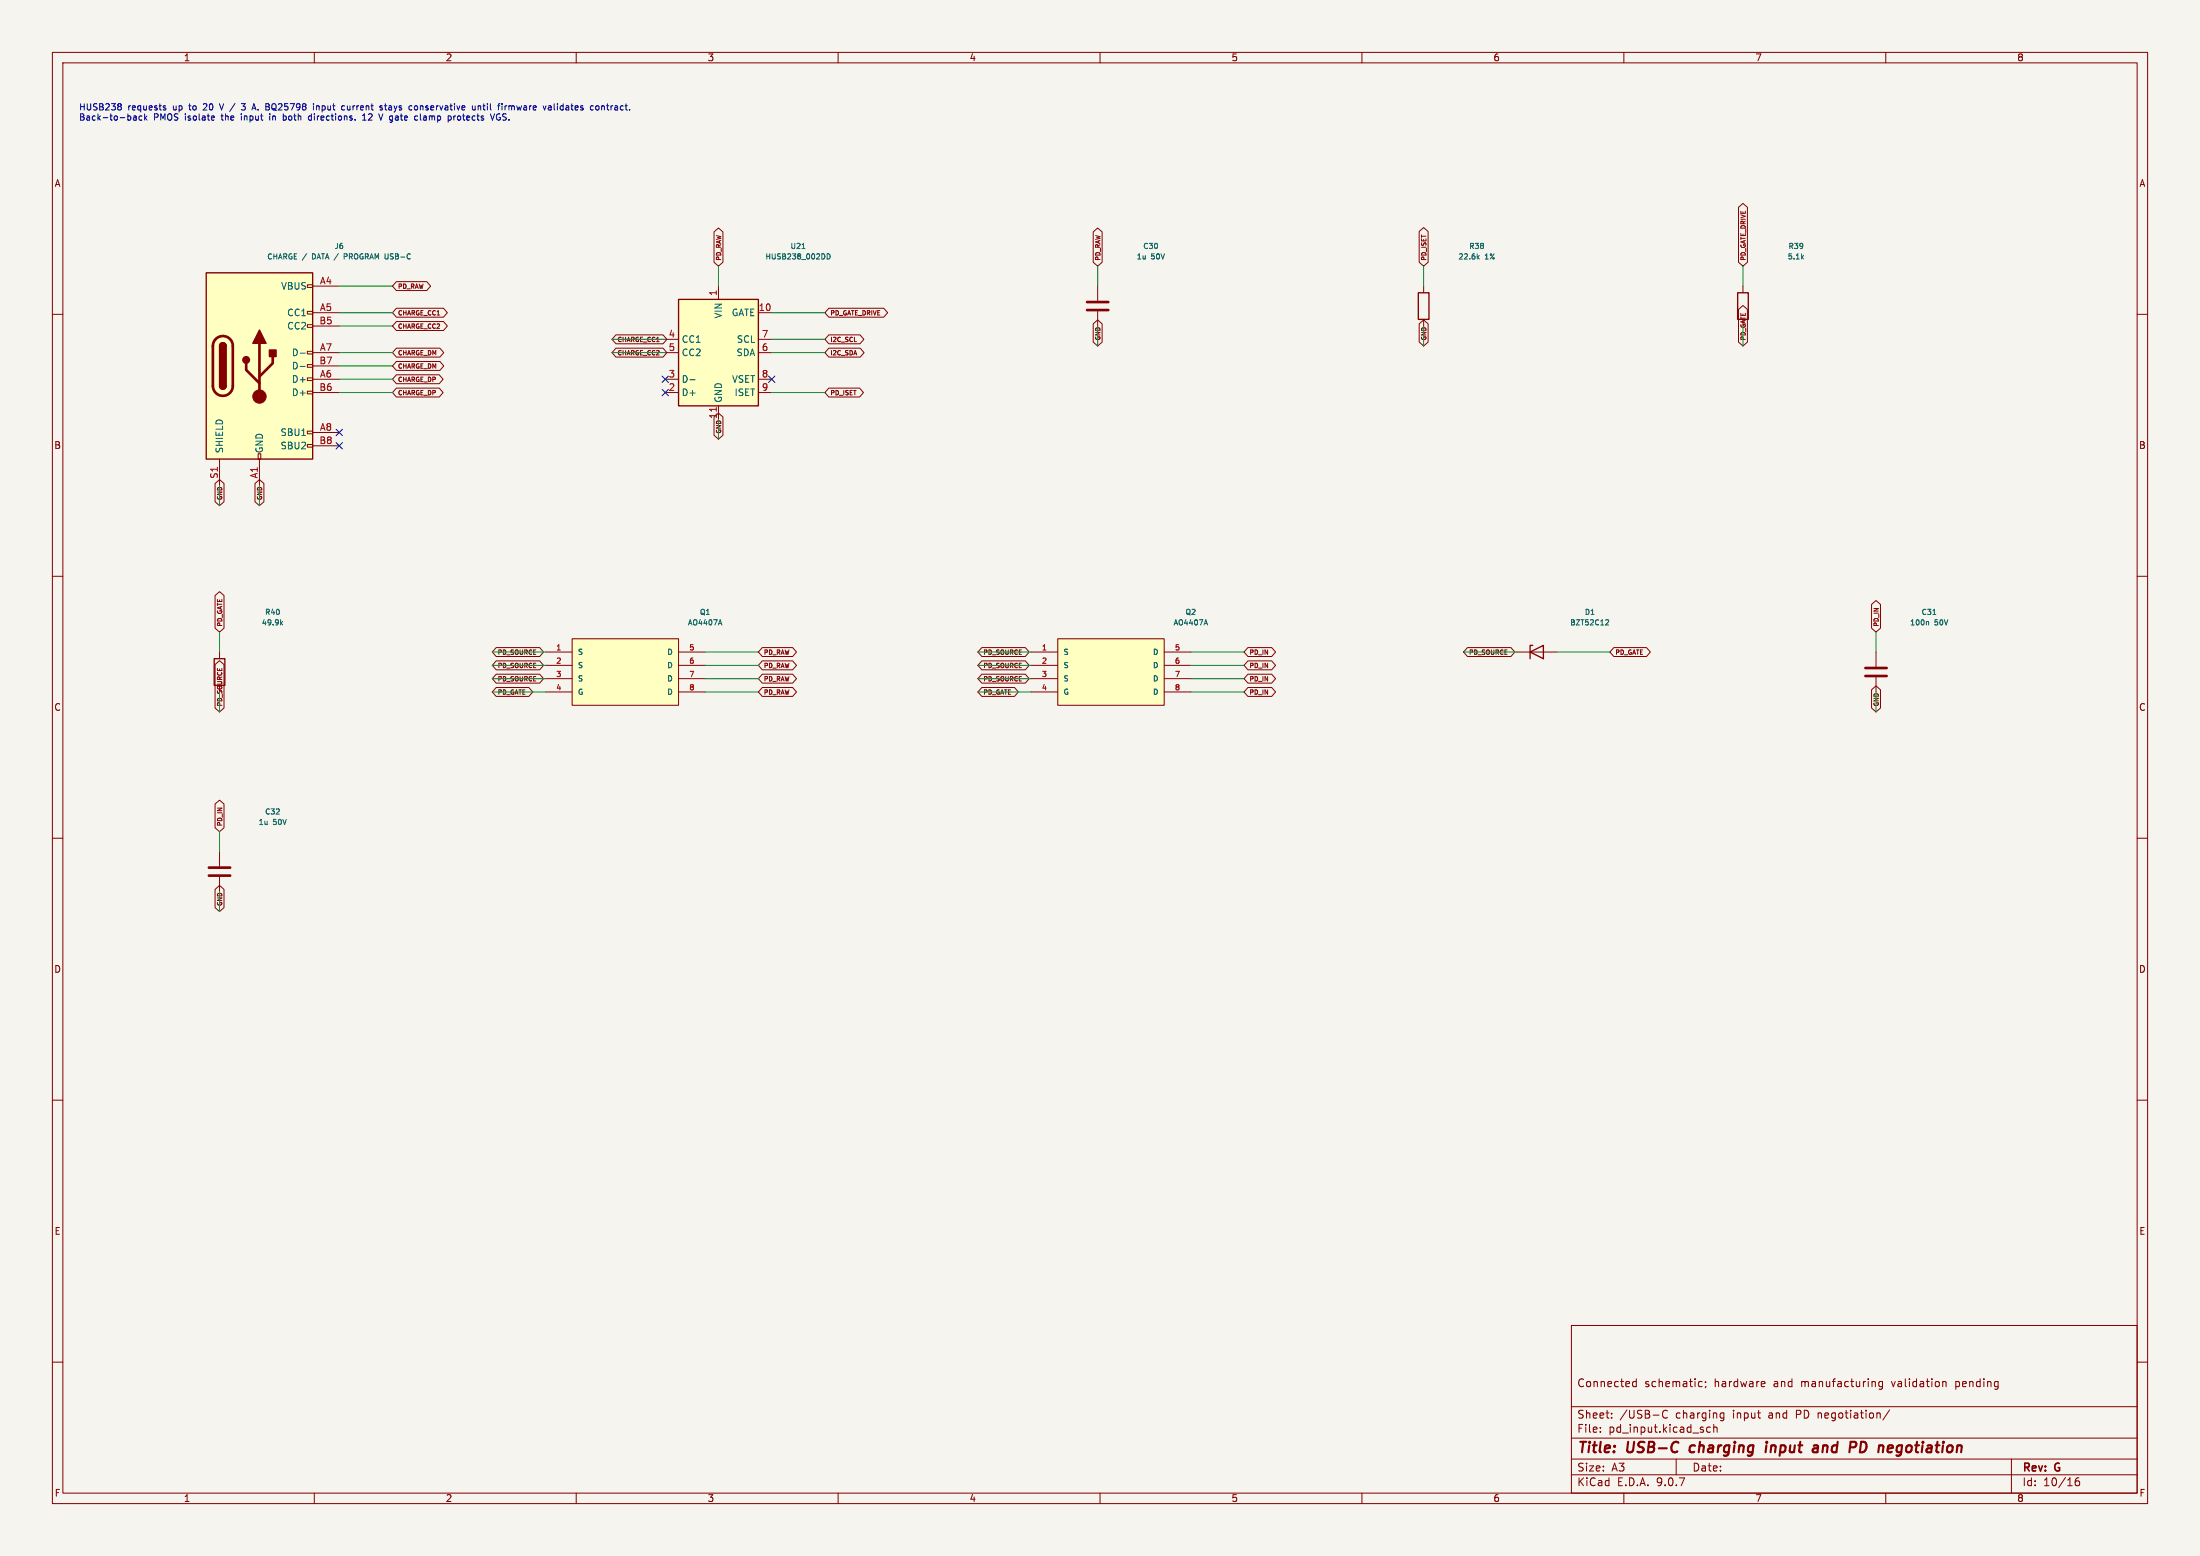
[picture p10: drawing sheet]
<svg xmlns="http://www.w3.org/2000/svg" width="420mm" height="297mm" viewBox="0 0 420 297" stroke-linecap="round" stroke-linejoin="round" font-family="sans-serif">
<path d="M0 0h420v297h-420z" fill="#f5f4ef" stroke="#f5f4ef" stroke-width=".19"/>
<g fill="none" stroke="#840000" stroke-width=".19">
<path d="M10 10h400v277h-400zM12 12h396v273h-396zM60 10v2M110 10v2M160 10v2M210 10v2M260 10v2M310 10v2M360 10v2M10 60h2M408 60h2M10 110h2"/>
<path d="M408 110h2M10 160h2M408 160h2M10 210h2M408 210h2M300 253h108v32h-108zM10 260h2M300 278.5h108M300 274.5h108M300 268.5h108M305.5 273.2v.2M305.5 272.5v.1"/>
<path d="M307.7 270.5v.2M307.7 269.8v.1M311.7 264.4l.2 .3 .5-.1M312.4 263.2v1.5M312.4 263.8l-.5-.1-.2 .3M318.3 269.3a.6 .6 0 0 0-.7 0 .6 .6 0 0 0-.2 .7 .56 .56 0 0 0 .3 .6 .56 .56 0 0 0 .6-.1M320 278.5v3M324.4 264.6h.5M324.4 263.8h.5M325.6 263.8v.1M325.7 264.6l-.2 .3M326.5 272.5l-.4-.1-.3 .3 .1 .6h.6"/>
<path d="M327.2 272.5l.2-.1 .3 .1 .1 .9M327.2 271.9v1.5M328.5 270.6h.6M328.5 269.8h.6M329.1 269.7v1.2l-.3 .3-.4-.1M336.4 263.7l.5 .1v.2l-.7 .2M336.9 264.6l-.5 .1M357.9 263.8l.1 .9M359.4 263.8l-.5-.1-.2 .3 .1 .6h.6M359.4 263.7v1.2l-.3 .3-.4-.1M360.7 269.1l-1.3 1.9M370.9 263.8h.5l.1 .9"/>
<path d="M384 278.5v6.5M408 260h2M60 285v2M110 285v2M160 285v2M210 285v2M260 285v2M300 281.5h108M310 285v2M360 285v2M396.9 282.1a.59 .59 0 0 0-.7 .6v.6l.1 .2 .4 .1 .2-.2 .1-.5-.1-.2h-.5l-.2 .2"/>
</g>
<path d="M322.7 276.1l-.2 .7 .4 .4M337.2 275.9l-.2 1.3M337.3 275.2v.2M346.5 275.9l.5 .1v1.2M347 277.1l-.7 .1M347.1 276.3l-.7 .1M355.8 275.2h-.5l-.3 2 .8-.1M361.3 276v.3l-.9 .2" fill="none" stroke="#840000" stroke-width=".4"/>
<path d="M201.9 121.9h20.3v12.7h-20.3z" fill="#ffffc2"/>
<g fill="none" stroke="#840000" stroke-width=".19">
<path d="M271.8 54.6v1.3M332.7 54.6v1.3M271.8 61v1.2M196.8 124.5h5.1M196.8 127h5.1M196.8 129.5h5.1M196.8 132.1h5.1M201.9 121.9h20.3v12.7h-20.3zM222.2 124.5h5.1M222.2 127h5.1M222.2 129.5h5.1M222.2 132.1h5.1"/>
<path d="M289.6 124.5h7.6M358.1 124.5v2.8M358.1 129.3v2.8"/>
</g>
<path d="M282.1 49.1l.3 .3M282.4 48.8l-.4 .4M344 49.1l.3 .3M344.3 48.8l-.4 .4M229.9 119h.5M230.2 118.3l.3 1M306.7 118.3h.3l.1 .3-.6 .7h.6M367.9 118.6l.3 .2v.5M369 117.3h.6" fill="none" stroke="#006464" stroke-width=".19"/>
<path d="M270.8 55.9h2v5.1h-2zM331.7 55.9h2.1v5.1h-2.1zM292.1 124.5l2.5-1.3v2.5zM292.6 123.2h-.5v2.5" fill="none" stroke="#840000" stroke-width=".25"/>
<path d="M356.1 127.5h4.1M356.1 129h4.1" fill="none" stroke="#840000" stroke-width=".51"/>
<path d="M109.2 121.9h20.3v12.7h-20.3z" fill="#ffffc2"/>
<g fill="none" stroke="#840000" stroke-width=".19">
<path d="M209.5 54.6v2.8M209.5 59.4v2.8M41.9 124.5v1.2M104.1 124.5h5.1M104.1 127h5.1M104.1 129.5h5.1M104.1 132.1h5.1M109.2 121.9h20.3v12.7h-20.3zM129.5 124.5h5.1M129.5 127h5.1M129.5 129.5h5.1M129.5 132.1h5.1"/>
<path d="M41.9 162.6v2.8M41.9 167.4v2.8"/>
</g>
<path d="M53.7 118.9l.3 .4M54 118.6l-.4 .4M137.2 119h.5M137.5 118.3l.3 1" fill="none" stroke="#006464" stroke-width=".19"/>
<path d="M207.5 57.7h4.1M207.5 59.2h4.1M39.9 165.6h4M39.9 167.1h4" fill="none" stroke="#840000" stroke-width=".51"/>
<path d="M40.9 125.7h2v5.1h-2z" fill="none" stroke="#840000" stroke-width=".25"/>
<path d="M129.5 57.2h15.3v20.3h-15.3z" fill="#ffffc2"/>
<path d="M129.5 57.2h15.3v20.3h-15.3z" fill="none" stroke="#840000" stroke-width=".25"/>
<path d="M137.2 54.6v2.6M144.8 59.7h2.5M127 64.8h2.5M127 67.3h2.5M127 72.4h2.5M127 74.9h2.5M137.2 77.5v2.5M144.8 64.8h2.5M144.8 67.3h2.5M144.8 72.4h2.5M144.8 74.9h2.5" fill="none" stroke="#840000" stroke-width=".19"/>
<path d="M153.1 47.4h.6M157.9 48.4a.51 .51 0 0 1 .6 .5 .51 .51 0 0 1-.6 .5zM131.7 72.5h1" fill="none" stroke="#006464" stroke-width=".19"/>
<path d="M136.7 77.8v.7" fill="none" stroke="#a90000" stroke-width=".19"/>
<path d="M39.4 52.1h20.3v35.5h-20.3z" fill="#ffffc2"/>
<g fill="none" stroke="#840000" stroke-width=".19">
<path d="M331.9 39.6l.8-.8 .9 .8v10.5l-.9 .7-.8-.7zM58.7 54.4h1v.5h-1zM58.7 59.4h1v.5h-1zM59.7 54.6h5.1M59.7 59.7h5.1M75.7 58.8h9l.7 .9-.7 .8h-9l-.8-.8zM75.7 53.8h5.8l.7 .8-.7 .9h-5.8l-.8-.9zM136.3 44.3l.9-.8 .8 .8v5.8l-.8 .7-.9-.7zM158.2 58.8h10.5l.8 .9-.8 .8h-10.5l-.7-.8zM208.7 44.3l.8-.8 .9 .8v5.8l-.9 .7-.8-.7zM270.9 44.2l.9-.8 .8 .8v5.9l-.8 .7-.9-.7zM331.9 59.1l.8-.8 .9 .8v6.2l-.9 .7-.8-.7z"/>
<path d="M58.7 62h1v.5h-1zM58.7 67.1h1v.5h-1zM58.7 69.6h1v.5h-1zM58.7 72.1h1v.5h-1zM58.7 74.7h1v.5h-1zM59.7 62.2h5.1M59.7 67.3h5.1M59.7 69.9h5.1M59.7 72.4h5.1M59.7 74.9h5.1M75.7 61.4h9l.7 .8-.7 .9h-9l-.8-.9zM75.7 66.5h8.3l.7 .8-.7 .9h-8.3l-.8-.9z"/>
<path d="M75.7 69h8.3l.7 .9-.7 .8h-8.3l-.8-.8zM75.7 74.1h8.2l.7 .8-.7 .9h-8.2l-.8-.9zM75.7 71.5h8.2l.7 .9-.7 .8h-8.2l-.8-.8zM117.6 63.9h9l.7 .9-.7 .8h-9l-.8-.8zM117.6 66.5h9l.7 .8-.7 .9h-9l-.8-.9zM136.3 79.6l.9-.8 .8 .8v3.5l-.8 .7-.9-.7zM158.2 74.1h5.9l.7 .8-.7 .9h-5.9l-.7-.9zM158.2 66.5h6l.8 .8-.8 .9h-6l-.7-.9zM158.2 63.9h6l.7 .9-.7 .8h-6l-.7-.8zM208.7 61.8l.8-.7 .9 .7v3.5l-.9 .7-.8-.7zM270.9 61.8l.9-.7 .8 .7v3.5l-.8 .7-.9-.7zM41.1 92.3l.8-.8 .9 .8v3.5l-.9 .7-.8-.7z"/>
<path d="M41.9 87.6v5.1M48.7 92.3l.8-.8 .9 .8v3.5l-.9 .7-.8-.7zM49.3 86.6h.5v1h-.5zM49.5 87.6v5.1M58.7 82.3h1v.5h-1zM58.7 84.8h1v.5h-1zM59.7 82.6h5.1M59.7 85.1h5.1M41.1 113.7l.8-.8 .9 .8v6.2l-.9 .8-.8-.8zM357.3 115.4l.8-.8 .9 .8v4.5l-.9 .8-.8-.8zM41.1 126.8l.8-.7 .9 .7v8.3l-.9 .8-.8-.8zM94.7 123.6h8.3l.8 .9-.8 .8h-8.3l-.7-.8z"/>
<path d="M94.7 126.1h8.3l.8 .9-.8 .9h-8.3l-.7-.9zM94.7 128.7h8.3l.8 .8-.8 .9h-8.3l-.7-.9zM94.7 131.2h6.3l.7 .9-.7 .8h-6.3l-.7-.8zM145.5 131.2h5.8l.8 .9-.8 .8h-5.8l-.7-.8zM145.5 123.6h5.8l.8 .9-.8 .8h-5.8l-.7-.8zM145.5 128.7h5.8l.8 .8-.8 .9h-5.8l-.7-.9zM145.5 126.1h5.8l.8 .9-.8 .9h-5.8l-.7-.9zM187.4 128.7h8.3l.8 .8-.8 .9h-8.3l-.7-.9zM187.4 131.2h6.3l.7 .9-.7 .8h-6.3l-.7-.8zM187.4 123.6h8.3l.8 .9-.8 .8h-8.3l-.7-.8zM187.4 126.1h8.3l.8 .9-.8 .9h-8.3l-.7-.9zM238.2 126.1h4.6l.7 .9-.7 .9h-4.6l-.7-.9z"/>
<path d="M238.2 131.2h4.6l.7 .9-.7 .8h-4.6l-.7-.8zM238.2 128.7h4.6l.7 .8-.7 .9h-4.6l-.7-.9zM238.2 123.6h4.6l.7 .9-.7 .8h-4.6l-.7-.8zM280.1 123.6h8.3l.8 .9-.8 .8h-8.3l-.7-.8zM308.1 123.6h6.2l.8 .9-.8 .8h-6.2l-.8-.8zM357.3 131.7l.8-.8 .9 .8v3.4l-.9 .8-.8-.8zM41.1 153.5l.8-.8 .9 .8v4.5l-.9 .8-.8-.8zM41.1 169.8l.8-.8 .9 .8v3.4l-.9 .8-.8-.8z"/>
</g>
<path d="M39.4 52.1h20.3v35.5h-20.3zM41.9 66a.64 .64 0 0 1 .6-.6 .64 .64 0 0 1 .7 .6M41.9 73.7a.64 .64 0 0 0 .6 .6 .64 .64 0 0 0 .7-.6" fill="none" stroke="#840000" stroke-width=".25"/>
<path d="M41.2 64.7a1.9 1.9 0 0 1 2.1-.4 1.9 1.9 0 0 1 1.1 1.7v7.7a1.91 1.91 0 0 1-1.9 1.9 1.91 1.91 0 0 1-1.9-1.9v-7.8l.2-.6zM47 69.3v1.3l2.5 2.6M49.5 65.5v10.2M52.1 68.1v1.2l-2.6 2.6" fill="none" stroke="#840000" stroke-width=".51"/>
<g fill="#840000" stroke="#840000" stroke-width=".25">
<path d="M41.9 66h1.3v7.7h-1.3z"/>
<path d="M42.1 65.6a.64 .64 0 0 1 .7-.1 .64 .64 0 0 1 .4 .5h-1.3z"/>
<path d="M41.9 73.7h1.3a.64 .64 0 0 1-.7 .6 .64 .64 0 0 1-.6-.6z"/>
<path d="M49.5 63l1.3 2.5h-2.5z"/>
<path d="M51.4 66.8h1.3v1.3h-1.3z"/>
<circle cx="47" cy="68.7" r=".63"/>
</g>
<circle cx="49.5" cy="75.7" r="1.27" fill="#840000" stroke="#840000" stroke-width=".19"/>
<path d="M65.7 49h.4M66.1 48.4h-.4v1M57.3 67.4h1M57.3 69.9h1" fill="none" stroke="#006464" stroke-width=".19"/>
<g fill="none" stroke="#009600" stroke-width=".19">
<path d="M64.8 54.6h10.1M64.8 59.7h10.1M137.2 50.8v3.8M147.3 59.7h10.2M209.5 50.8v3.8M271.8 50.8v3.8M332.7 50.8v3.8M64.8 62.2h10.1M64.8 72.4h10.1M64.8 67.3h10.1M64.8 69.9h10.1M64.8 74.9h10.1"/>
<path d="M116.8 64.8h10.2M116.8 67.3h10.2M147.3 64.8h10.2M147.3 67.3h10.2M147.3 74.9h10.2M209.5 62.2v3.8M271.8 62.2v3.8M332.7 62.2v3.8M41.9 92.7v3.8M49.5 92.7v3.8M137.2 80v3.8M41.9 120.7v3.8"/>
<path d="M41.9 132.1v3.8M94 132.1h10.1M94 124.5h10.1M94 129.5h10.1M94 127h10.1M134.6 132.1h10.2M134.6 124.5h10.2M134.6 129.5h10.2M134.6 127h10.2M186.7 132.1h10.1M186.7 124.5h10.1M186.7 129.5h10.1"/>
<path d="M186.7 127h10.1M227.3 132.1h10.2M227.3 124.5h10.2M227.3 129.5h10.2M227.3 127h10.2M279.4 124.5h10.2M297.2 124.5h10.1M358.1 120.7v3.8M358.1 132.1v3.8M41.9 158.8v3.8M41.9 170.2v3.8"/>
</g>
<path d="M126.4 71.8l1.2 1.2M126.4 74.3l1.2 1.2M127.6 71.8l-1.2 1.2M127.6 74.3l-1.2 1.2M146.7 71.8l1.2 1.2M147.9 71.8l-1.2 1.2M64.2 84.5l1.2 1.2M64.2 81.9l1.2 1.3M65.4 84.5l-1.2 1.2M65.4 81.9l-1.2 1.3" fill="none" stroke="#000084" stroke-width=".19"/>
<g fill="none" stroke="#0000c2" stroke-width=".19">
<path d="M22.9 19.8l.3 .2-.3 .3 .2 .1 .1 .4-.3 .2M41.9 19.8l.4 1.2M46.1 19.8h.7l-.4 .5 .4 .2M48.5 19.8l.4 1.2M73.6 19.8v1l.2 .2M92.4 19.8v1.1M105.8 19.8v1l.2 .2M26 22.3v.6M26 22.4l-.6 .2 .2 .3h.4M26.6 22.2v.6l.5 .1M27.6 21.7v1.2M27.7 22.5l.4 .4"/>
<path d="M28.1 22.1l-.5 .5M31.3 20.6l.3 .1 .1 .1-.4 .2M31.3 20.2l.3 .1M39.4 20.3l-.6 .7h.7M40.8 22.1l.1 .3-.5 .1M40.9 22.9h-.1M46.1 21.7v.1M46.1 22.1v.8M46.8 20.8l-.2 .2-.5-.1M51.5 22.1v.8M54.1 22.9h.4M54.1 21.7v1.2"/>
<path d="M54.1 22.2h.4M59.4 22.2l-.3-.1-.2 .3 .1 .5h.4M59.4 21.7v1.2M60.4 20.3h.5v.7M60.4 20.2v.8M66.3 20.2l.1 .7h.4M69.2 22.9h.7M69.4 21.9l-.2 .2M69.6 21.7v1.2M73 20.7v.2M73.1 21.7l-.4 1.2M73.4 20.2h.4"/>
<path d="M74.4 20.2l-.2 .1M74.4 20.5l-.2 .2 .2 .3M79.2 20.3l.3-.1 .2 .2-.1 .5h-.4M80.2 21.7v1.1l.2 .1M86.6 22.1v.8M87 22.1l-.4 .3M90.7 20.9l-.3 .1M90.7 20.2v.8M91.3 20.3h.4l.1 .7M91.3 20.2v.8M92.2 20.2h.4M94.4 21.7l-.4 1.2"/>
<path d="M94.9 21.9a.56 .56 0 0 0-.1 .7 .56 .56 0 0 0 .7 .2v-.4h-.2M96.4 20.2v.8M96.8 20.2l-.4 .2M97.2 20.2v.8M97.5 20.2l-.3 .1M104.8 20.2l.4 .2v.6M105.2 20.9l-.4 .1M105.2 20.5h-.4M114 20.2l.4 .2-.1 .5-.3 .1M114.9 20.3h.4l.1 .7M114.9 20.2v.8"/>
</g>
<g font-size="2.8" fill="#840000">
<text x="301" y="277.9">Title:</text>
<text x="310.6" y="277.9">USB-C</text>
<text x="323.4" y="277.9">charging</text>
<text x="338.7" y="277.9">input</text>
<text x="348.6" y="277.9">and</text>
<text x="356.3" y="277.9">PD</text>
<text x="362.6" y="277.9">negotiation</text>
</g>
<g font-size="2.1" fill="#840000">
<text x="301" y="265">Connected</text>
<text x="313.9" y="265">schematic;</text>
<text x="327.3" y="265">hardware</text>
<text x="338.7" y="265">and</text>
<text x="344.1" y="265">manufacturing</text>
<text x="361.6" y="265">validation</text>
<text x="373.9" y="265">pending</text>
<text x="301" y="273.7">File:</text>
<text x="301" y="271">Sheet:</text>
<text x="307.1" y="273.7">pd_input.kicad_sch</text>
<text x="309.2" y="271">/USB-C</text>
<text x="319.9" y="271">charging</text>
<text x="331" y="271">input</text>
<text x="337.9" y="271">and</text>
<text x="343.3" y="271">PD negotiation/</text>
<text x="301" y="281.1">Size:</text>
<text x="307.6" y="281.1">A3</text>
<text x="323" y="281.1">Date:</text>
<text x="386" y="281.3">Rev:</text>
<text x="392.4" y="281.3">G</text>
<text x="301" y="283.9">KiCad</text>
<text x="308.7" y="283.9">E.D.A.</text>
<text x="316.3" y="283.9">9.0.7</text>
<text x="386" y="283.9">Id:</text>
<text x="390.1" y="283.9">10/16</text>
</g>
<g font-size="1.8" fill="#840000">
<text x="35" y="11.9">1</text>
<text x="85" y="11.9">2</text>
<text x="135" y="11.9">3</text>
<text x="185" y="11.9">4</text>
<text x="235" y="11.9">5</text>
<text x="285" y="11.9">6</text>
<text x="335" y="11.9">7</text>
<text x="385" y="11.9">8</text>
<text x="10.3" y="35.9">A</text>
<text x="408.3" y="35.9">A</text>
<text x="136.9" y="80.1" transform="rotate(-90 136.9 80.1)">11</text>
<text x="10.3" y="85.9">B</text>
<text x="408.2" y="85.9">B</text>
<text x="10.3" y="135.9">C</text>
<text x="408.2" y="135.9">C</text>
<text x="10.3" y="185.9">D</text>
<text x="408.2" y="185.9">D</text>
<text x="10.3" y="235.9">E</text>
<text x="408.3" y="235.9">E</text>
<text x="10.3" y="285.9">F</text>
<text x="35" y="286.9">1</text>
<text x="85" y="286.9">2</text>
<text x="135" y="286.9">3</text>
<text x="185" y="286.9">4</text>
<text x="235" y="286.9">5</text>
<text x="285" y="286.9">6</text>
<text x="335" y="286.9">7</text>
<text x="385" y="286.9">8</text>
<text x="408.3" y="285.9">F</text>
</g>
<g font-size="1.8" fill="#006464">
<text x="53.6" y="55.5">VBUS</text>
<text x="54.7" y="60.6">CC1</text>
<text x="54.7" y="63.1">CC2</text>
<text x="130" y="65.6">CC1</text>
<text x="138" y="60.9" transform="rotate(-90 138 60.9)">VIN</text>
<text x="139.6" y="60.6">GATE</text>
<text x="140.6" y="65.6">SCL</text>
<text x="55.6" y="68.2">D-</text>
<text x="55.6" y="70.7">D-</text>
<text x="130" y="68.2">CC2</text>
<text x="140.5" y="68.2">SDA</text>
<text x="55.6" y="73.3">D+</text>
<text x="55.6" y="75.8">D+</text>
<text x="130" y="73.3">D-</text>
<text x="130" y="75.8">D+</text>
<text x="138" y="77" transform="rotate(-90 138 77)">GND</text>
<text x="139.7" y="73.3">VSET</text>
<text x="140.1" y="75.8">ISET</text>
<text x="53.5" y="83.4">SBU1</text>
<text x="42.8" y="86.6" transform="rotate(-90 42.8 86.6)">SHIELD</text>
<text x="50.4" y="86.6" transform="rotate(-90 50.4 86.6)">GND</text>
<text x="53.5" y="86">SBU2</text>
</g>
<g font-size="1.8" fill="#a90000">
<text x="61" y="54.4">A4</text>
<text x="61" y="59.4">A5</text>
<text x="136.9" y="56.6" transform="rotate(-90 136.9 56.6)">1</text>
<text x="144.7" y="59.4">10</text>
<text x="60.9" y="62">B5</text>
<text x="127.6" y="64.5">4</text>
<text x="145.3" y="64.5">7</text>
<text x="60.9" y="69.6">B7</text>
<text x="61" y="67.1">A7</text>
<text x="127.6" y="67.1">5</text>
<text x="145.3" y="67.1">6</text>
<text x="60.9" y="74.7">B6</text>
<text x="61" y="72.1">A6</text>
<text x="127.6" y="72.1">3</text>
<text x="127.6" y="74.7">2</text>
<text x="145.3" y="72.1">8</text>
<text x="145.3" y="74.7">9</text>
<text x="61" y="82.3">A8</text>
<text x="60.9" y="84.8">B8</text>
<text x="41.7" y="91.5" transform="rotate(-90 41.7 91.5)">S1</text>
<text x="49.3" y="91.4" transform="rotate(-90 49.3 91.4)">A1</text>
</g>
<g font-size="1.7" fill="#0000c2">
<text x="15" y="21.4">HUSB238</text>
<text x="15" y="23.3">Back-to-back</text>
<text x="24.4" y="21.4">requests</text>
<text x="29.3" y="23.3">PMOS</text>
<text x="33.1" y="21.4">up</text>
<text x="35.4" y="23.3">isolate</text>
<text x="36.5" y="21.4">to</text>
<text x="39.4" y="21.4">20</text>
<text x="42.6" y="23.3">the</text>
<text x="42.8" y="21.4">V /</text>
<text x="46.6" y="23.3">input</text>
<text x="47.3" y="21.4">3</text>
<text x="49.6" y="21.4">A. BQ25798</text>
<text x="52.2" y="23.3">in</text>
<text x="55" y="23.3">both</text>
<text x="60.1" y="23.3">directions.</text>
<text x="61.6" y="21.4">input</text>
<text x="67.3" y="21.4">current</text>
<text x="70.6" y="23.3">12</text>
<text x="74" y="23.3">V gate</text>
<text x="74.8" y="21.4">stays</text>
<text x="80.6" y="21.4">conservative</text>
<text x="81.2" y="23.3">clamp</text>
<text x="87.8" y="23.3">protects</text>
<text x="92.8" y="21.4">until</text>
<text x="96.2" y="23.3">VGS.</text>
<text x="98" y="21.4">firmware</text>
<text x="106.9" y="21.4">validates</text>
<text x="116.1" y="21.4">contract.</text>
</g>
<g font-size="1.4" fill="#006464">
<text x="63.8" y="47.7">J6</text>
<text x="150.8" y="47.7">U21</text>
<text x="218.1" y="47.7">C30</text>
<text x="280.4" y="47.7">R38</text>
<text x="341.3" y="47.7">R39</text>
<text x="50.9" y="49.7">CHARGE /</text>
<text x="59.8" y="49.7">DATA /</text>
<text x="66.4" y="49.7">PROGRAM USB-C</text>
<text x="146" y="49.7">HUSB238_002DD</text>
<text x="216.9" y="49.7">1u</text>
<text x="219.8" y="49.7">50V</text>
<text x="278.3" y="49.7">22.6k</text>
<text x="283.5" y="49.7">1%</text>
<text x="341.2" y="49.7">5.1k</text>
<text x="49.9" y="119.6">49.9k</text>
<text x="50.5" y="117.6">R40</text>
<text x="131.2" y="119.6">AO4407A</text>
<text x="133.5" y="117.6">Q1</text>
<text x="223.9" y="119.6">AO4407A</text>
<text x="226.2" y="117.6">Q2</text>
<text x="299.6" y="119.6">BZT52C12</text>
<text x="302.4" y="117.6">D1</text>
<text x="364.5" y="119.6">100n</text>
<text x="366.7" y="117.6">C31</text>
<text x="369.3" y="119.6">50V</text>
<text x="110.2" y="125.2">S</text>
<text x="127.3" y="125.2">D</text>
<text x="202.9" y="125.2">S</text>
<text x="220" y="125.2">D</text>
<text x="110.2" y="127.7">S</text>
<text x="110.2" y="130.3">S</text>
<text x="127.3" y="127.7">D</text>
<text x="127.3" y="130.3">D</text>
<text x="202.9" y="127.7">S</text>
<text x="202.9" y="130.3">S</text>
<text x="220" y="127.7">D</text>
<text x="220" y="130.3">D</text>
<text x="110.2" y="132.8">G</text>
<text x="127.3" y="132.8">D</text>
<text x="202.9" y="132.8">G</text>
<text x="220" y="132.8">D</text>
<text x="50.5" y="155.7">C32</text>
<text x="49.3" y="157.7">1u</text>
<text x="52.1" y="157.7">50V</text>
</g>
<g font-size="1.4" fill="#a90000">
<text x="106.1" y="124.2">1</text>
<text x="131.5" y="124.2">5</text>
<text x="198.8" y="124.2">1</text>
<text x="224.2" y="124.2">5</text>
<text x="106.1" y="126.7">2</text>
<text x="106.1" y="129.3">3</text>
<text x="106.1" y="131.8">4</text>
<text x="131.5" y="126.7">6</text>
<text x="131.5" y="129.3">7</text>
<text x="131.5" y="131.8">8</text>
<text x="198.8" y="126.7">2</text>
<text x="198.8" y="129.3">3</text>
<text x="198.8" y="131.8">4</text>
<text x="224.2" y="126.7">6</text>
<text x="224.2" y="129.3">7</text>
<text x="224.2" y="131.8">8</text>
</g>
<g font-size="1.2" fill="#840000">
<text x="137.9" y="49.8" transform="rotate(-90 137.9 49.8)">PD_RAW</text>
<text x="210.3" y="49.8" transform="rotate(-90 210.3 49.8)">PD_RAW</text>
<text x="272.5" y="49.8" transform="rotate(-90 272.5 49.8)">PD_ISET</text>
<text x="333.5" y="49.8" transform="rotate(-90 333.5 49.8)">PD_GATE_DRIVE</text>
<text x="75.9" y="55.3">PD_RAW</text>
<text x="75.9" y="60.4">CHARGE_CC1</text>
<text x="75.9" y="62.9">CHARGE_CC2</text>
<text x="117.8" y="65.5">CHARGE_CC1</text>
<text x="158.4" y="60.4">PD_GATE_DRIVE</text>
<text x="158.4" y="65.5">I2C_SCL</text>
<text x="210.3" y="65.1" transform="rotate(-90 210.3 65.1)">GND</text>
<text x="272.5" y="65.1" transform="rotate(-90 272.5 65.1)">GND</text>
<text x="333.5" y="65.1" transform="rotate(-90 333.5 65.1)">PD_GATE</text>
<text x="75.9" y="68">CHARGE_DM</text>
<text x="75.9" y="70.6">CHARGE_DM</text>
<text x="117.8" y="68">CHARGE_CC2</text>
<text x="158.4" y="68">I2C_SDA</text>
<text x="75.9" y="75.6">CHARGE_DP</text>
<text x="75.9" y="73.1">CHARGE_DP</text>
<text x="158.4" y="75.6">PD_ISET</text>
<text x="137.9" y="82.9" transform="rotate(-90 137.9 82.9)">GND</text>
<text x="42.6" y="95.6" transform="rotate(-90 42.6 95.6)">GND</text>
<text x="50.2" y="95.6" transform="rotate(-90 50.2 95.6)">GND</text>
<text x="42.6" y="119.7" transform="rotate(-90 42.6 119.7)">PD_GATE</text>
<text x="358.9" y="119.7" transform="rotate(-90 358.9 119.7)">PD_IN</text>
<text x="94.9" y="125.2">PD_SOURCE</text>
<text x="145.7" y="125.2">PD_RAW</text>
<text x="187.6" y="125.2">PD_SOURCE</text>
<text x="238.4" y="125.2">PD_IN</text>
<text x="280.4" y="125.2">PD_SOURCE</text>
<text x="308.3" y="125.2">PD_GATE</text>
<text x="94.9" y="127.7">PD_SOURCE</text>
<text x="94.9" y="130.3">PD_SOURCE</text>
<text x="145.7" y="130.3">PD_RAW</text>
<text x="145.7" y="127.7">PD_RAW</text>
<text x="187.6" y="130.3">PD_SOURCE</text>
<text x="187.6" y="127.7">PD_SOURCE</text>
<text x="238.4" y="127.7">PD_IN</text>
<text x="238.4" y="130.3">PD_IN</text>
<text x="42.6" y="134.9" transform="rotate(-90 42.6 134.9)">PD_SOURCE</text>
<text x="94.9" y="132.8">PD_GATE</text>
<text x="145.7" y="132.8">PD_RAW</text>
<text x="187.6" y="132.8">PD_GATE</text>
<text x="238.4" y="132.8">PD_IN</text>
<text x="358.9" y="134.9" transform="rotate(-90 358.9 134.9)">GND</text>
<text x="42.6" y="157.8" transform="rotate(-90 42.6 157.8)">PD_IN</text>
<text x="42.6" y="173" transform="rotate(-90 42.6 173)">GND</text>
</g>
</svg>
